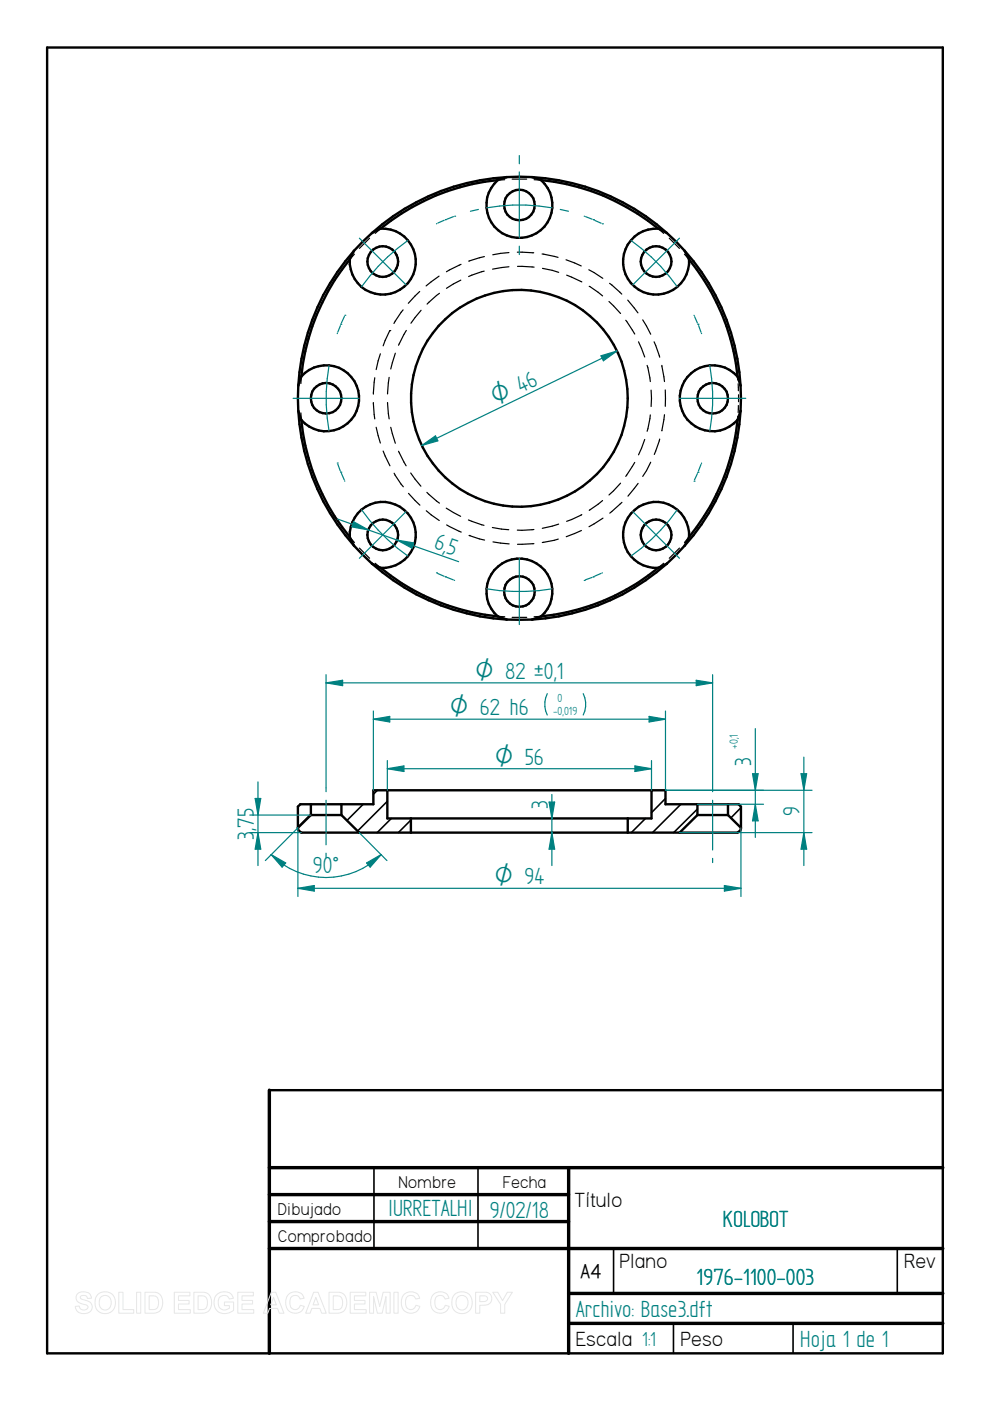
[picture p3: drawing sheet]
<svg xmlns="http://www.w3.org/2000/svg" width="210mm" height="297mm" viewBox="0 0 210 297" stroke-linecap="round" stroke-linejoin="round" font-family="sans-serif">
<g fill="none" stroke="#000" stroke-width=".51">
<path d="M10 10.1h189.9v276.8h-189.9zM105.5 38.2a46.2 46.2 0 0 0-24.8 10.3M105.5 38.2a7 7 0 0 0-.4 10.1 7 7 0 0 0 10.1 0 7 7 0 0 0-.5-10.1M107.4 37.5l-1.9 .7M107.4 37.5h5.4M107.4 37.5a46.7 46.7 0 0 0-28.5 11.9M112.8 37.5a46.7 46.7 0 0 1 28.6 11.9M112.8 37.5l1.9 .7M114.7 38.2a46.2 46.2 0 0 1 24.9 10.3M74.2 55a46.5 46.5 0 0 0-10.3 24.8M75.1 53.2a47.2 47.2 0 0 0-11.9 28.5M75.1 53.2l-.9 1.8"/>
<path d="M78.9 49.4l-3.8 3.8M80.7 48.5a7 7 0 0 1 7.5 6.8 7 7 0 0 1-7.2 7.2 7 7 0 0 1-6.8-7.5M80.7 48.5l-1.8 .9M139.6 48.5l1.8 .9M139.6 48.5a7 7 0 0 0-7.5 6.8 7 7 0 0 0 7.2 7.2 7 7 0 0 0 6.8-7.5M141.4 49.4l3.8 3.8M145.2 53.2a46.9 46.9 0 0 1 11.8 28.5M145.2 53.2l.9 1.8M146.1 55a46.5 46.5 0 0 1 10.3 24.8M63.9 79.8a7 7 0 0 1 10.1-.4 7 7 0 0 1 0 10.1 7 7 0 0 1-10.1-.5M63.9 79.8l-.7 1.9M156.4 79.8l.6 1.9"/>
<path d="M156.4 79.8a7 7 0 0 0-10.1-.4 7 7 0 0 0 0 10.1 7 7 0 0 0 10.1-.5M63.2 87.1a46.9 46.9 0 0 0 11.9 28.6M63.2 87.1l.7 1.9M63.2 81.7v5.4M63.9 89a46.2 46.2 0 0 0 10.3 24.9M156.4 89a46.2 46.2 0 0 1-10.3 24.9M157 87.1a46.7 46.7 0 0 1-11.8 28.6M157 87.1l-.6 1.9M157 81.7v5.4M74.2 113.9a7 7 0 0 1 6.8-7.5 7 7 0 0 1 7.1 7.2 7 7 0 0 1-7.4 6.8M74.2 113.9l.9 1.8M75.1 115.7l3.8 3.8"/>
<path d="M78.9 119.5a47.5 47.5 0 0 0 28.5 11.9M78.9 119.5l1.8 .9M141.4 119.5a47.5 47.5 0 0 1-28.6 11.9M141.4 119.5l-1.8 .9M145.2 115.7l-3.8 3.8M146.1 113.9a7 7 0 0 0-6.8-7.5 7 7 0 0 0-7.2 7.2 7 7 0 0 0 7.5 6.8M146.1 113.9l-.9 1.8M80.7 120.4a46.2 46.2 0 0 0 24.8 10.3M105.5 130.7a7 7 0 0 1-.4-10.1 7 7 0 0 1 10.1 0 7 7 0 0 1-.5 10.1M105.5 130.7l1.9 .7M107.4 131.4h5.4M114.7 130.7l-1.9 .7"/>
<path d="M139.6 120.4a46.2 46.2 0 0 1-24.9 10.3M63.2 171l.5-.5h15.5v-2.9h61.9v2.9h15.5l.5 .5v4.7l-.1 .3-.6 .5h-92.5l-.7-.5v-.5zM65.9 170.5v2.3M65.9 172.8h6.5M65.9 172.8l-2.7 2.7M72.4 170.5v2.3M72.4 172.8l3.8 3.7M82.1 167.6v5.9h56v-5.9M87.1 173.5v3M133.1 173.5v3M147.9 172.8h6.4M147.9 172.8l-3.8 3.7"/>
<path d="M147.9 170.5v2.3M154.3 172.8l2.8 2.7M154.3 170.5v2.3M57.1 231.1h142.8"/>
<circle cx="81.2" cy="55.4" r="3.3"/>
<circle cx="110.1" cy="43.5" r="3.2"/>
<circle cx="139.1" cy="55.4" r="3.3"/>
<circle cx="69.1" cy="84.4" r="3.3"/>
<circle cx="110.1" cy="84.4" r="23"/>
<circle cx="151.1" cy="84.5" r="3.2"/>
<circle cx="81.2" cy="113.4" r="3.3"/>
<circle cx="139.1" cy="113.4" r="3.3"/>
<circle cx="110.1" cy="125.4" r="3.2"/>
</g>
<path d="M57.1 231.1v55.8M57.1 247.6h142.8M57.1 253.3h63.5M57.1 259h63.5M120.6 247.6v39.3M57.1 264.7h142.8M120.6 274.2h79.3M120.6 280.6h79.3" fill="none" stroke="#000" stroke-width=".72"/>
<g fill="none" stroke="#000" stroke-width=".34">
<path d="M65.9 172.6l-2.7 2.8M72.5 170.5l-.1 .1M77 170.5l-3.4 3.4M80 167.6l-.8 .8M82.1 169.9l-6.3 6.3M83 173.5l-3 3M87.1 173.9l-2.6 2.6M136.9 173.5l-3 3M138.4 167.6l-.3 .2M141.1 169.3l-3 3M144.4 170.5l-6.1 6M147.9 171.5l-5.1 5"/>
<path d="M157.1 171.2l-2.1 2.2M79.3 247.6v17.1M101.3 247.6v17.1M130.1 264.8v9.4M190.2 264.8v9.4M142.8 280.6v6.3M168.1 280.6v6.3"/>
</g>
<g fill="none" stroke="#000" stroke-width=".25">
<path d="M107 38.1l-1.5 .1M108.6 38h3.1M113.2 38.1l1.5 .1M75.1 53.9l-.9 1.1M78.4 50.5l-2.2 2.2M80.7 48.5l-1.2 1M93.1 58.5l-2.8 2.1M97.7 59.4l-3 1.7M97.7 56l-3 1.6M102.7 57.5l-3.3 1.1M102.7 54.4l-3.3 1M107.9 53.6l-3.4 .4"/>
<path d="M107.9 56.6l-3.5 .5M109.7 53.5l3.5 .1M109.7 56.5l3.5 .1M114.9 53.8l3.4 .8M115 56.9l3.4 .8M120 55.1l3.2 1.3M120.1 58.3l3.3 1.5M124.8 57.2l3 1.8M139.6 48.5l1.1 1M141.9 50.5l2.2 2.2M145.1 53.9l1 1.1M63.9 79.8l-.1 1.5"/>
<path d="M80.6 75l-.8 3.4M82.6 70.1h.1M82.6 70.1l-1.4 3.2M83.8 74.9l-1 3.3M85.5 65.7l-2 2.9M86.1 70.1l-1.6 3.1M89 61.8l-2.4 2.5M89.3 65.8l-2.2 2.7M93.2 62.2l-2.6 2.3M124.9 60.7l2.9 2M129.1 63.9l2.5 2.6M129.2 60.1l2.6 2.3"/>
<path d="M132.7 67.9l1.9 2.9M133.1 63.6l2.2 2.7M135.4 72.5l1.3 3.2M136.3 67.8l1.7 3.1M137.2 77.5l.7 3.4M138.7 72.5l1.2 3.2M140.3 77.5l.6 3.4M156.4 79.8v.8M63.8 87.5l.1 1.5M79.2 85.3l.3 3.5M79.5 80.1l-.3 3.5M79.8 90.6l.8 3.3"/>
<path d="M81.2 95.6l1.5 3.2M82.2 85.3l.3 3.5M82.5 80l-.3 3.5M82.8 90.6l1 3.4M84.5 95.7l1.6 3.1M134.6 98l-1.9 3M136.7 93.2l-1.3 3.2M137.9 88l-.7 3.4M138 98l-1.7 3M138 82.7v3.5M139.9 93.1l-1.2 3.3M140.9 87.9l-.6 3.5"/>
<path d="M141.1 82.7v3.4M156.4 88.3v.7M156.5 81.4v1.4M156.5 86v1.5M156.6 83.7v1.5M74.2 113.9l.9 1.1M76.2 116.2l2.2 2.2M79.5 119.4l1.2 1M83.6 100.3l1.9 2.9M86.6 104.6l2.4 2.5M87.1 100.3l2.1 2.8M90.4 108.3l2.7 2.1"/>
<path d="M90.5 104.4l2.7 2.3M94.6 107.7l3.1 1.8M94.7 111.3l3.1 1.5M99.3 110.2l3.3 1.2M99.5 113.5h.1M99.5 113.5l3.2 1M104.4 111.8l3.5 .5M104.5 114.9l3.4 .4M113.2 115.3l-3.5 .1M113.2 112.3l-3.5 .1M118.4 114.3l-3.4 .7M118.4 111.1l-3.4 .9"/>
<path d="M123.3 112.5l-3.2 1.3M123.4 109.1l-3.3 1.4M127.8 106.1l-2.9 2.1M127.8 109.9l-2.9 1.8M131.6 102.4l-2.5 2.5M131.9 106.5l-2.6 2.3M135.3 102.5l-2.2 2.7M140.7 119.4l-1.1 1M144.1 116.2l-2.2 2.2M146.1 113.9l-1 1.1M105.5 130.7l1.5 .1M108.6 130.9h3.1"/>
<path d="M114.7 130.7l-1.5 .1"/>
</g>
<g fill="none" stroke="#008080" stroke-width=".25">
<path d="M110.1 33v1.7M110.1 36.4v14.1M76.2 50.5l9.9 9.9M86.5 51a41 41 0 0 0-9.8 9.8M92.6 47.4l-.1 .1M94.2 46.7l-1.4 .6M94.4 46.6h.1M96.1 45.9l-1.4 .6M96.4 45.8h.1M101.4 44.4l-1.7 .4M103.2 44.1a39.5 39.5 0 0 1 13.9 0M110.1 52.2v1.8"/>
<path d="M118.8 44.4l1.7 .4M123.9 45.8h.1M124.2 45.9l1.4 .6M125.8 46.6h.1M126.1 46.7l1.4 .6M127.7 47.5h.1M133.8 51a41 41 0 0 1 9.8 9.8M144.1 50.5l-9.9 9.9M69.8 77.5a39.6 39.6 0 0 0 0 13.9M71.5 70.6v.1M72.2 69l-.6 1.4M72.3 68.7h.1"/>
<path d="M73 67.1l-.6 1.4M73.1 66.8h.1M130.8 74.4l-41.3 20M147.2 66.8v.1M147.3 67.1l.6 1.4M148 68.7h.1M148 68.7v.1M148.1 69l.5 1.4M148.7 70.7h.1M150.5 77.5a39.6 39.6 0 0 1 0 13.9M62.1 84.5h14.1M71.5 98.2h.1"/>
<path d="M71.6 98.4l.5 1.4M89.5 94.4l2.8-2 .5 1.1zM144.1 84.5h14M148.6 98.5l-.5 1.4M148.8 98.2l-.1 .1M72.2 100l.1 .1M72.3 100.1h.1M72.4 100.4l.6 1.3M73.1 101.9v.1M76.7 108.1a41 41 0 0 0 9.8 9.8M86.1 108.5l-9.9 9.9M110.1 118.4v14"/>
<path d="M134.2 108.5l9.9 9.9M143.6 108.1a41 41 0 0 1-9.8 9.8M147.2 102h.1M147.9 100.4l-.7 1.4M148 100.1h.1M148 100.1v.1M92.5 121.5h.1M92.8 121.6l1.3 .6M94.4 122.3h.1M94.7 122.4l1.4 .5M96.3 123l.1 .1M103.2 124.8a42.5 42.5 0 0 0 13.9 0"/>
<path d="M123.9 123.1h.1M125.5 122.4l-1.4 .5M125.8 122.3h.1M125.8 122.3h-.1M127.4 121.6l-1.3 .6M127.7 121.5h-.1"/>
</g>
<path d="M89.5 94.4l2.8-2 .5 1.1z" fill="#008080"/>
<path d="M127.4 75.4l3.4-1-2.9 2.1z" fill="none" stroke="#008080" stroke-width=".25"/>
<path d="M127.4 75.4l3.4-1-2.9 2.1z" fill="#008080"/>
<path d="M82.1 161.2v6.4M82.1 163l3.5-.6v1.2zM138.1 161.2v6.4" fill="none" stroke="#008080" stroke-width=".25"/>
<path d="M82.1 163l3.5-.6v1.2z" fill="#008080"/>
<path d="M134.6 162.4l3.5 .6-3.5 .6z" fill="none" stroke="#008080" stroke-width=".25"/>
<path d="M134.6 162.4l3.5 .6-3.5 .6z" fill="#008080"/>
<path d="M79.2 150.7v16.9M116 147.1a5.1 5.1 0 0 0 0 4.5M123.7 147.1a5.1 5.1 0 0 1 0 4.5M137.6 151.9l3.5 .6-3.5 .6zM141.1 150.7v16.9M82.1 163h56" fill="none" stroke="#008080" stroke-width=".25"/>
<path d="M137.6 151.9l3.5 .6-3.5 .6z" fill="#008080"/>
<path d="M79.2 152.5l3.4-.6v1.2z" fill="none" stroke="#008080" stroke-width=".25"/>
<path d="M79.2 152.5l3.4-.6v1.2z" fill="#008080"/>
<path d="M69.1 143v24.9M69.1 144.8l3.5-.6v1.2zM79.2 152.5h61.9M151.1 143v24.9M69.1 169.7v9.4M151.1 169.7v10.5M69.1 180.9v.9M151.1 182v.9" fill="none" stroke="#008080" stroke-width=".25"/>
<path d="M69.1 144.8l3.5-.6v1.2z" fill="#008080"/>
<path d="M147.6 144.2l3.5 .6-3.5 .6z" fill="none" stroke="#008080" stroke-width=".25"/>
<path d="M147.6 144.2l3.5 .6-3.5 .6z" fill="#008080"/>
<path d="M69.1 144.8h82M141.1 167.6h31.1M144.1 176.5h28.1M169.8 164h1.2l-.6 3.6z" fill="none" stroke="#008080" stroke-width=".25"/>
<path d="M169.8 164h1.2l-.6 3.6z" fill="#008080"/>
<path d="M170.4 176.5l.6 3.5h-1.2z" fill="none" stroke="#008080" stroke-width=".25"/>
<path d="M170.4 176.5l.6 3.5h-1.2z" fill="#008080"/>
<path d="M141.1 167.6h20.8M147.9 170.5h14M159.6 164h1.1l-.6 3.6zM170.4 160.5v23" fill="none" stroke="#008080" stroke-width=".25"/>
<path d="M159.6 164h1.1l-.6 3.6z" fill="#008080"/>
<path d="M160.1 170.5l.6 3.5h-1.1z" fill="none" stroke="#008080" stroke-width=".25"/>
<path d="M160.1 170.5l.6 3.5h-1.1z" fill="#008080"/>
<path d="M160.1 154.5v23M63.2 175.5v14.6M157.1 175.5v14.6M63.2 188.3l3.4-.6v1.2z" fill="none" stroke="#008080" stroke-width=".25"/>
<path d="M63.2 188.3l3.4-.6v1.2z" fill="#008080"/>
<path d="M153.6 187.7l3.5 .6-3.5 .6z" fill="none" stroke="#008080" stroke-width=".25"/>
<path d="M153.6 187.7l3.5 .6-3.5 .6z" fill="#008080"/>
<path d="M116.4 170.1h1.2l-.6 3.4zM63.2 188.3h93.9" fill="none" stroke="#008080" stroke-width=".25"/>
<path d="M116.4 170.1h1.2l-.6 3.4z" fill="#008080"/>
<path d="M117 176.5l.6 3.5h-1.2z" fill="none" stroke="#008080" stroke-width=".25"/>
<path d="M117 176.5l.6 3.5h-1.2z" fill="#008080"/>
<path d="M53 172.8h12.9M53 176.5h10.9M54.1 169.3h1.2l-.6 3.5zM117 168.4v15.1" fill="none" stroke="#008080" stroke-width=".25"/>
<path d="M54.1 169.3h1.2l-.6 3.5z" fill="#008080"/>
<path d="M54.7 176.5l.6 3.5h-1.2z" fill="none" stroke="#008080" stroke-width=".25"/>
<path d="M54.7 176.5l.6 3.5h-1.2z" fill="#008080"/>
<path d="M54.7 165.8v17.7M63.2 175.5l-6.9 7M76.2 176.5l5.8 6M57.5 181.2l3.1 1.8-.8 .9z" fill="none" stroke="#008080" stroke-width=".25"/>
<path d="M57.5 181.2l3.1 1.8-.8 .9z" fill="#008080"/>
<path d="M77.7 183l3.1-1.8-2.3 2.7z" fill="none" stroke="#008080" stroke-width=".25"/>
<path d="M77.7 183l3.1-1.8-2.3 2.7z" fill="#008080"/>
<path d="M71.5 110l25.7 9.1M75 110.6l3.1 1.8-3.5-.7zM57.5 181.2a16.4 16.4 0 0 0 23.3 0" fill="none" stroke="#008080" stroke-width=".25"/>
<path d="M75 110.6l3.1 1.8-3.5-.7z" fill="#008080"/>
<path d="M84.2 114.5l3.5 .6-.4 1.1z" fill="none" stroke="#008080" stroke-width=".25"/>
<path d="M84.2 114.5l3.5 .6-.4 1.1z" fill="#008080"/>
<g fill="none" stroke="#e6e6e6" stroke-width=".21">
<path d="M16.4 274.3a1.87 1.87 0 0 1 2.9 .6l.1 .4h-.9a.82 .82 0 0 0-.6-.7 .82 .82 0 0 0-.9 .5l.3 .3a2.86 2.86 0 0 1 2.2 1.2 1.44 1.44 0 0 1-1.7 1.9 1.61 1.61 0 0 1-1.8-1.5l.8-.1a.92 .92 0 0 0 .9 .8 .92 .92 0 0 0 .9-.7l-.4-.4a2.27 2.27 0 0 1-2-1.2v-.7zM20.7 274.4a2.26 2.26 0 0 1 2.9-.1 2.26 2.26 0 0 1 .8 2.7 2.2 2.2 0 0 1-2.8 1.4 2.2 2.2 0 0 1-1.4-2.8zM21.4 275a1.35 1.35 0 0 1 1.7-.1 1.35 1.35 0 0 1 .5 1.6 1.28 1.28 0 0 1-1.5 1.2 1.28 1.28 0 0 1-1.1-1.5l.1-.7zM25.2 274h.9v3.7h2.3v.7h-3.2zM29 274h.8v4.4h-.8zM30.7 274h1.7a2.01 2.01 0 0 1 2.1 2.6 1.85 1.85 0 0 1-2.1 1.8h-1.7zM31.6 274.7a1.68 1.68 0 0 1 1.8 .5 1.75 1.75 0 0 1-.5 2.4l-1.3 .1zM37 274h3.3v.7h-2.5v1h2.3v.8h-2.3v1.2h2.5v.7h-3.3zM41.1 274h1.7a2.01 2.01 0 0 1 2 2.6 1.85 1.85 0 0 1-2 1.8h-1.7zM42 274.7a1.68 1.68 0 0 1 1.8 .5 1.75 1.75 0 0 1-.6 2.4l-1.2 .1zM46 274.4a2.13 2.13 0 0 1 3.5 .9l-.9 .1a1.22 1.22 0 0 0-1.5-.7 1.22 1.22 0 0 0-.8 1.4 1.4 1.4 0 0 0 .7 1.5 1.4 1.4 0 0 0 1.6-.2v-.6h-1v-.7h1.9v1.7a2.42 2.42 0 0 1-3.1 .4 2.42 2.42 0 0 1-.9-3zM50.4 274h3.3v.7h-2.4v1h2.3v.8h-2.3v1.2h2.5v.7h-3.4z"/>
<path d="M57.5 274h1l1.7 4.4h-1l-.4-1h-1.7l-.3 1h-1zM58 275.1l.6 1.5h-1.2zM61.1 274.5a1.96 1.96 0 0 1 3.4 .8l-.9 .1a1.13 1.13 0 0 0-1.4-.7 1.13 1.13 0 0 0-.7 1.4 1.15 1.15 0 0 0 .7 1.5 1.15 1.15 0 0 0 1.5-.9l.8 .3a2.05 2.05 0 0 1-2.6 1.3 2.05 2.05 0 0 1-1.3-2.5l.2-.8zM66.5 274h.9l1.8 4.4h-1l-.4-1h-1.7l-.4 1h-.9zM67 275.1l.6 1.5h-1.2zM69.8 274h1.6a2.01 2.01 0 0 1 2.1 2.6 1.85 1.85 0 0 1-2 1.8h-1.7zM70.7 274.7a1.68 1.68 0 0 1 1.8 .5 1.75 1.75 0 0 1-.6 2.4l-1.2 .1zM74.3 274h3.3v.7h-2.5v1h2.3v.8h-2.3v1.2h2.5v.7h-3.3zM78.4 274h1.4l.7 3 .7-3h1.5v4.4h-.8l-.1-3.5-.8 3.5h-1l-.8-3.5v3.5h-.8zM83.5 274h.9v4.4h-.9zM85.6 274.5a1.96 1.96 0 0 1 3.4 .8l-.9 .1a1.13 1.13 0 0 0-1.4-.7 1.13 1.13 0 0 0-.7 1.4 1.15 1.15 0 0 0 .7 1.5 1.15 1.15 0 0 0 1.5-.9l.8 .3a2.05 2.05 0 0 1-2.5 1.3 2.05 2.05 0 0 1-1.4-2.5l.2-.8zM91.9 274.5a1.96 1.96 0 0 1 3.3 .8l-.8 .1a1.13 1.13 0 0 0-1.4-.7 1.13 1.13 0 0 0-.8 1.4 1.15 1.15 0 0 0 .8 1.5 1.15 1.15 0 0 0 1.4-.9l.8 .3a2.05 2.05 0 0 1-2.5 1.3 2.05 2.05 0 0 1-1.4-2.5l.2-.8z"/>
<path d="M96.4 274.4a2.26 2.26 0 0 1 2.8-.1 2.26 2.26 0 0 1 .8 2.7 2.2 2.2 0 0 1-2.8 1.4 2.2 2.2 0 0 1-1.4-2.8zM97 275a1.35 1.35 0 0 1 1.7-.1 1.35 1.35 0 0 1 .5 1.6 1.28 1.28 0 0 1-1.4 1.2 1.28 1.28 0 0 1-1.1-1.5l.1-.7zM100.8 274h1.5a1.45 1.45 0 0 1 1.7 .5 1.45 1.45 0 0 1-.1 1.8 2.66 2.66 0 0 1-2.2 .4v1.7h-.9zM101.7 274.7h.5a.82 .82 0 0 1 1.1 .8l-.3 .4-1.3 .1zM104.5 274h1l1.1 1.8 1-1.8h1l-1.6 2.6v1.8h-.9v-1.9z"/>
</g>
<g font-size="5.6" fill="#008080">
<text x="91.9" y="116.3" transform="rotate(19 91.9 116.3)">6,</text>
<text x="94.5" y="117.2" transform="rotate(19 94.5 117.2)">5</text>
<text x="159.3" y="162.3" transform="rotate(-90 159.3 162.3)">3</text>
<text x="116.1" y="171.5" transform="rotate(-90 116.1 171.5)">3</text>
<text x="169.5" y="173.1" transform="rotate(-90 169.5 173.1)">9</text>
<text x="53.8" y="178" transform="rotate(-90 53.8 178)">3,75</text>
<text x="66.3" y="185.2">90°</text>
<text x="82.3" y="257.7">IURRETALHI</text>
<text x="103.8" y="258.2">9/02/18</text>
<text x="153.3" y="260.1">KOLOBOT</text>
<text x="147.7" y="272.5">1976-1100-003</text>
<text x="122.1" y="279.1">Archivo: Base3.dft</text>
<text x="169.7" y="285.5">Hoja 1 de 1</text>
</g>
<g font-size="5.4" fill="#008080">
<text x="105.2" y="85.9" transform="rotate(-26 105.2 85.9)">O 46</text>
<text x="100.8" y="143.9">O 82 ±0,1</text>
<text x="95.4" y="151.6">O 62 h6</text>
<text x="104.9" y="162.1">O 56</text>
<text x="104.9" y="187.5">O 94</text>
</g>
<g font-size="4.9">
<text x="121.8" y="255.9">Título</text>
<text x="131.4" y="268.8">Plano</text>
<text x="191.7" y="268.8">Rev</text>
<text x="122.1" y="285.3">Escala 1:1</text>
<text x="144.3" y="285.3">Peso</text>
</g>
<text font-size="4.7" x="123.1" y="271">A4</text>
<g font-size="4.1">
<text x="84.5" y="251.8">Nombre</text>
<text x="106.6" y="251.8">Fecha</text>
<text x="58.9" y="257.6">Dibujado</text>
<text x="58.9" y="263.3">Comprobado</text>
</g>
<g font-size="2.8" fill="#008080">
<text x="118.2" y="148.8">0</text>
<text x="117.3" y="151.6">-0,019</text>
<text x="156.5" y="158.8" transform="rotate(-90 156.5 158.8)">+0,1</text>
</g>
</svg>
